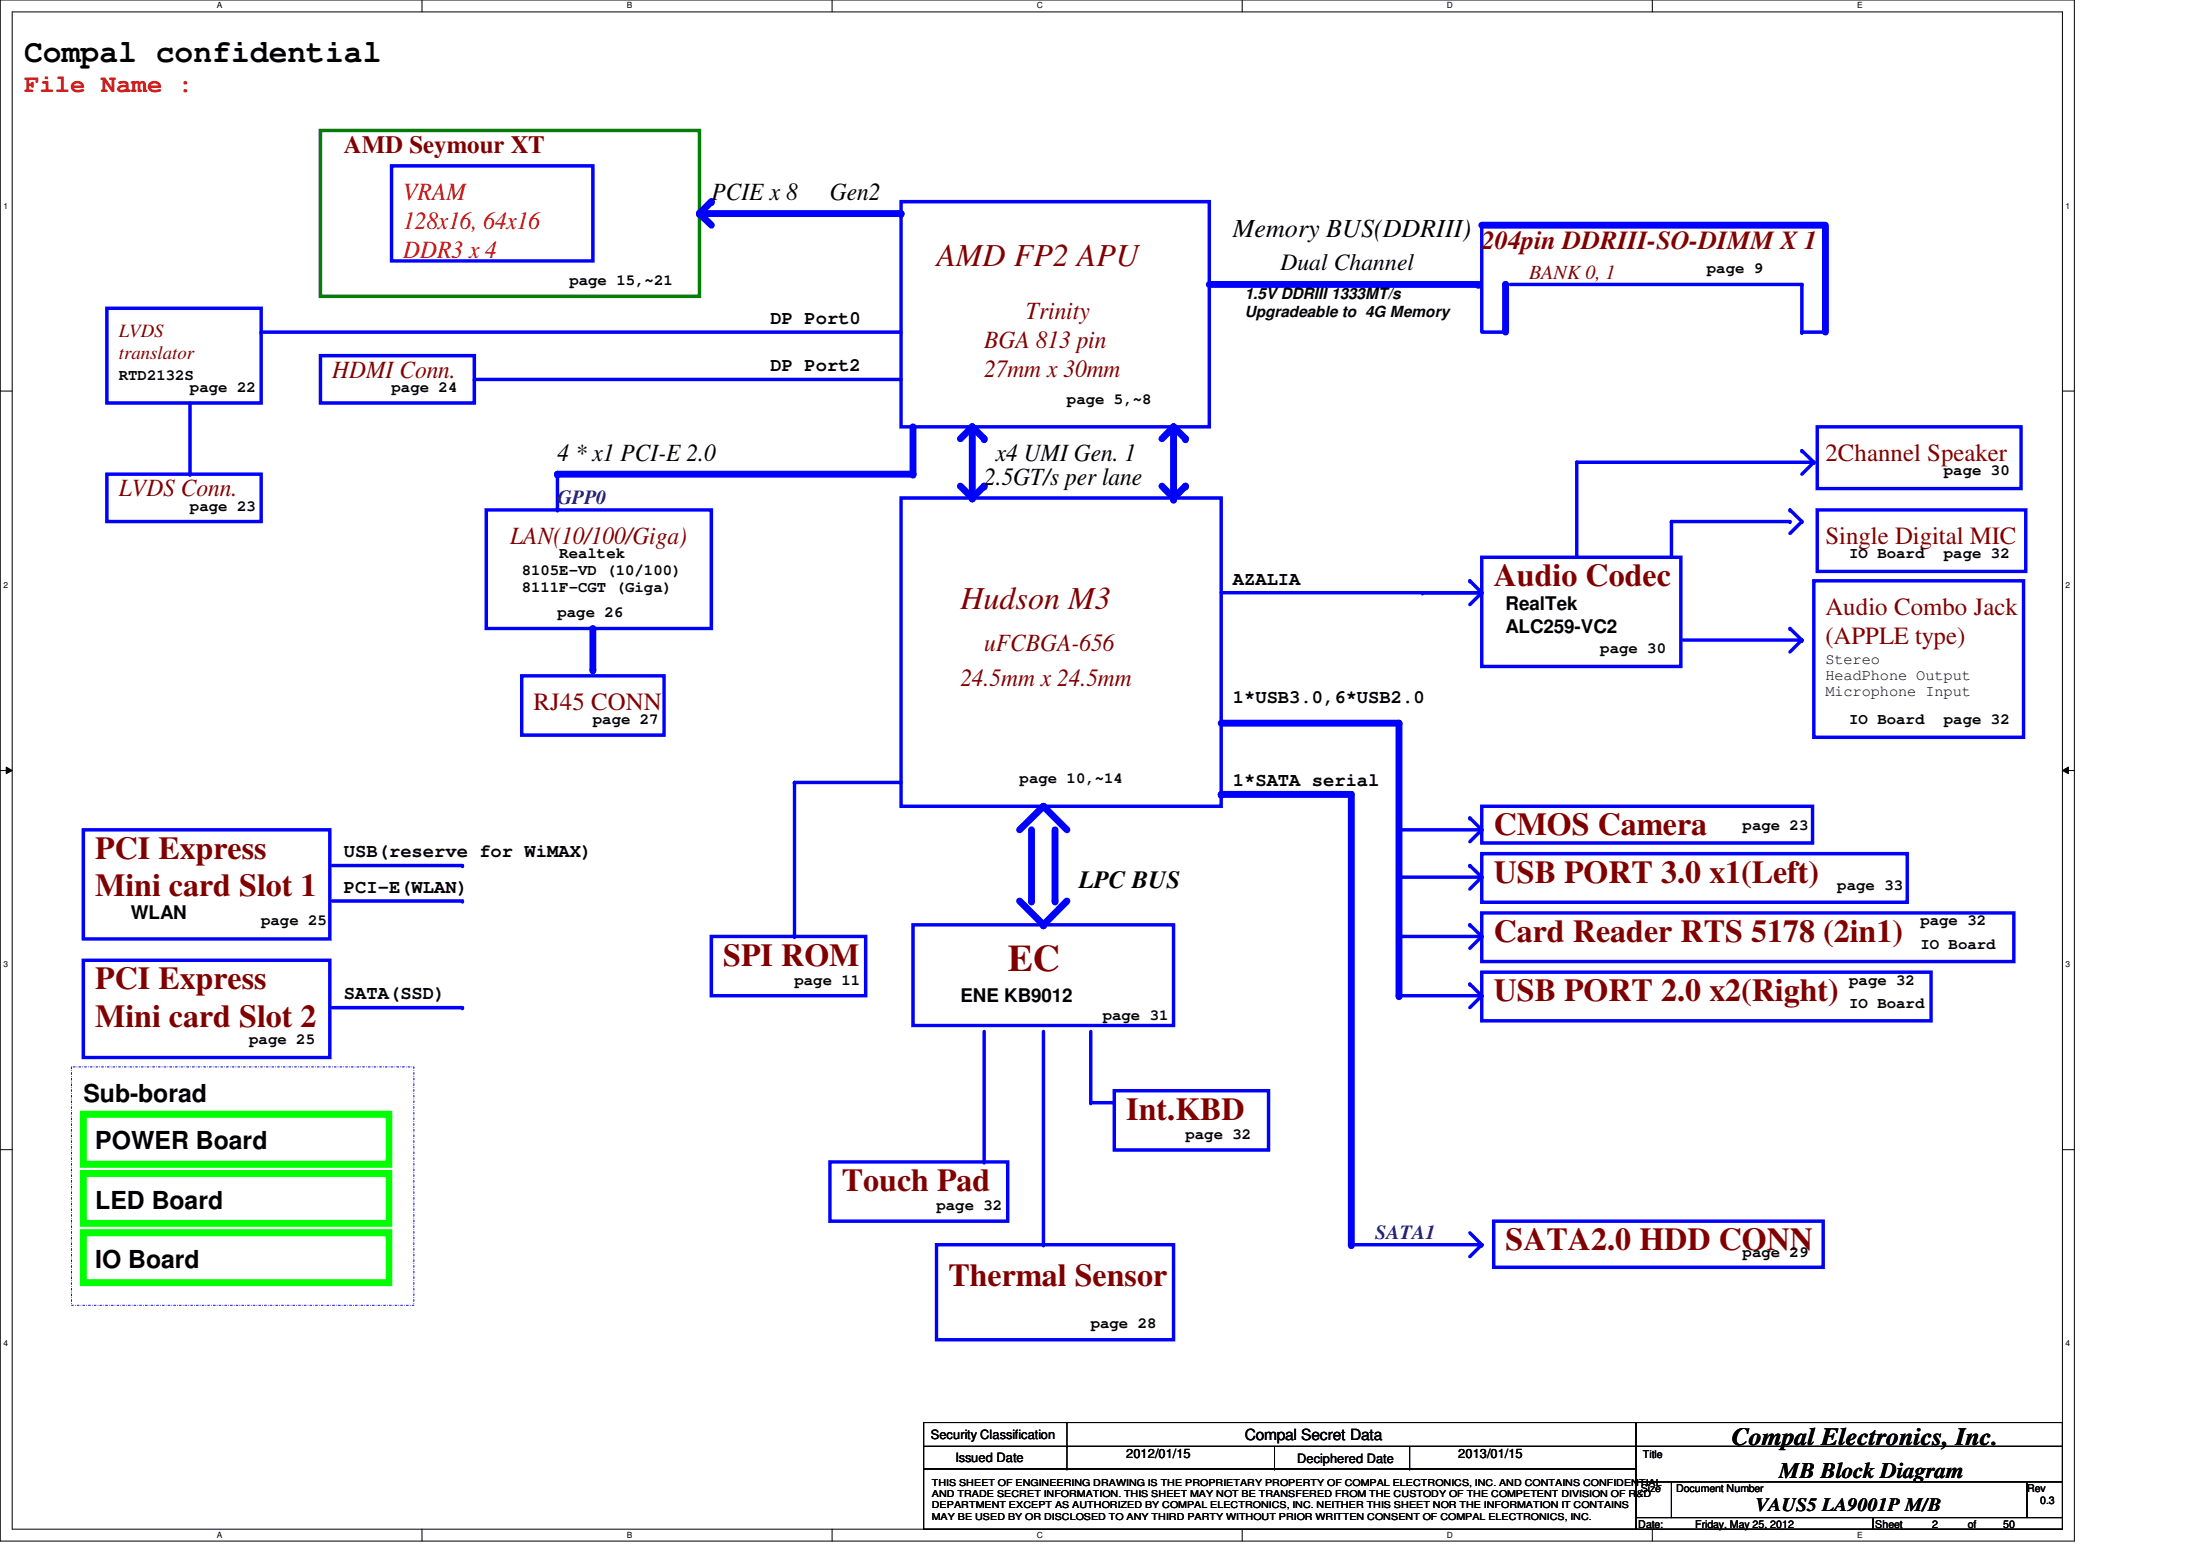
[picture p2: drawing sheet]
<svg xmlns="http://www.w3.org/2000/svg" width="297mm" height="210mm" viewBox="0 0 297 210" stroke-linecap="round" stroke-linejoin="round" font-family="sans-serif">
<path d="M0 0h280.1v208h-280.1zM1.6 1.6h276.9v204.8h-276.9z" fill="none" stroke="#000" stroke-width=".14"/>
<g fill="#fff">
<path d="M29.3 .2h.7v1.2h-.7z"/>
<path d="M29.3 206.6h.7v1.2h-.7z"/>
</g>
<path d="M57 0v1.6M57 206.4v1.6" fill="none" stroke="#000" stroke-width=".14"/>
<g fill="#fff">
<path d="M84.6 .2h.7v1.2h-.7z"/>
<path d="M84.6 206.6h.7v1.2h-.7z"/>
</g>
<path d="M112.3 0v1.6M112.3 206.4v1.6" fill="none" stroke="#000" stroke-width=".14"/>
<g fill="#fff">
<path d="M140 .2h.8v1.2h-.8z"/>
<path d="M140 206.6h.8v1.2h-.8z"/>
</g>
<path d="M167.7 0v1.6M167.7 206.4v1.6" fill="none" stroke="#000" stroke-width=".14"/>
<g fill="#fff">
<path d="M195.4 .2h.7v1.2h-.7z"/>
<path d="M195.4 206.6h.7v1.2h-.7z"/>
</g>
<path d="M223.1 0v1.6M223.1 206.4v1.6" fill="none" stroke="#000" stroke-width=".14"/>
<g fill="#fff">
<path d="M250.7 .2h.8v1.2h-.8z"/>
<path d="M250.7 206.6h.8v1.2h-.8z"/>
<path d="M.5 27.2h.6v1.2h-.6z"/>
<path d="M278.9 27.2h.6v1.2h-.6z"/>
<path d="M.5 78.4h.6v1.1h-.6z"/>
<path d="M278.9 78.4h.6v1.1h-.6z"/>
</g>
<path d="M0 52.8h1.6M278.5 52.8h1.6" fill="none" stroke="#000" stroke-width=".14"/>
<g fill="#fff">
<path d="M.5 129.6h.6v1.2h-.6z"/>
<path d="M278.9 129.6h.6v1.2h-.6z"/>
</g>
<path d="M0 104h1.6M.8 103.5l.8 .5-.8 .4zM278.5 104l.8-.5v.9zM278.5 104h1.6" fill="none" stroke="#000" stroke-width=".14"/>
<path d="M.8 103.5l.8 .5-.8 .4zM278.5 104l.8-.5v.9z" fill="#000"/>
<g fill="#fff">
<path d="M.5 180.8h.6v1.1h-.6z"/>
<path d="M278.9 180.8h.6v1.1h-.6z"/>
</g>
<path d="M0 155.2h1.6M278.5 155.2h1.6" fill="none" stroke="#000" stroke-width=".14"/>
<path d="M212.9 62.4h32" fill="none" stroke="#00f" stroke-width=".47"/>
<circle cx="244.9" cy="62.4" r=".23" fill="#00f"/>
<path d="M244.9 62.4l-1.6 1.6" fill="none" stroke="#00f" stroke-width=".47"/>
<circle cx="244.9" cy="62.4" r=".23" fill="#00f"/>
<path d="M243.3 60.8l1.6 1.6" fill="none" stroke="#00f" stroke-width=".47"/>
<circle cx="243.3" cy="60.8" r=".23" fill="#00f"/>
<path d="M212.9 62.4v12.8" fill="none" stroke="#00f" stroke-width=".47"/>
<circle cx="212.9" cy="62.4" r=".23" fill="#00f"/>
<path d="M200.1 115.2h57.4v6.6h-57.4zM200.1 118.4l-1.6 1.6" fill="none" stroke="#00f" stroke-width=".47"/>
<circle cx="200.1" cy="118.4" r=".23" fill="#00f"/>
<path d="M188.9 118.4h11.2" fill="none" stroke="#00f" stroke-width=".47"/>
<circle cx="200.1" cy="118.4" r=".23" fill="#00f"/>
<path d="M198.5 116.8l1.6 1.6" fill="none" stroke="#00f" stroke-width=".47"/>
<circle cx="198.5" cy="116.8" r=".23" fill="#00f"/>
<path d="M201.7 164.8h44.5v6.3h-44.5z" fill="none" stroke="#00f" stroke-width=".47"/>
<path d="M182.5 107.2v60.8" fill="none" stroke="#00f" stroke-width=".93"/>
<circle cx="182.5" cy="168" r=".47" fill="#00f"/>
<path d="M11.3 129.6h33.2v13.1h-33.2z" fill="none" stroke="#00f" stroke-width=".47"/>
<path d="M158.4 57.6l1.7 1.6" fill="none" stroke="#00f" stroke-width=".93"/>
<circle cx="160.1" cy="59.2" r=".47" fill="#00f"/>
<path d="M243.3 70.4l-1.6 1.6" fill="none" stroke="#00f" stroke-width=".47"/>
<circle cx="243.3" cy="70.4" r=".23" fill="#00f"/>
<path d="M225.7 70.4h16" fill="none" stroke="#00f" stroke-width=".47"/>
<circle cx="241.7" cy="70.4" r=".23" fill="#00f"/>
<path d="M241.7 68.8l1.6 1.6" fill="none" stroke="#00f" stroke-width=".47"/>
<circle cx="241.7" cy="68.8" r=".23" fill="#00f"/>
<path d="M245.4 68.8h28.1v8.3h-28.1zM198.5 132.8l1.6 1.6" fill="none" stroke="#00f" stroke-width=".47"/>
<circle cx="198.5" cy="132.8" r=".23" fill="#00f"/>
<path d="M44.9 136h17.5" fill="none" stroke="#00f" stroke-width=".47"/>
<circle cx="62.4" cy="136" r=".23" fill="#00f"/>
<path d="M158.4 57.6l-1.5 1.6" fill="none" stroke="#00f" stroke-width=".93"/>
<circle cx="158.4" cy="57.6" r=".47" fill="#00f"/>
<path d="M160.1 65.6l-1.7 1.6" fill="none" stroke="#00f" stroke-width=".93"/>
<circle cx="160.1" cy="65.6" r=".47" fill="#00f"/>
<path d="M156.9 65.6l1.5 1.6" fill="none" stroke="#00f" stroke-width=".93"/>
<circle cx="158.4" cy="67.2" r=".47" fill="#00f"/>
<path d="M131.3 57.6l1.6 1.6" fill="none" stroke="#00f" stroke-width=".93"/>
<circle cx="132.9" cy="59.2" r=".47" fill="#00f"/>
<path d="M188.9 134.4h11.2" fill="none" stroke="#00f" stroke-width=".47"/>
<circle cx="200.1" cy="134.4" r=".23" fill="#00f"/>
<path d="M200.1 134.4l-1.6 1.6" fill="none" stroke="#00f" stroke-width=".47"/>
<circle cx="200.1" cy="134.4" r=".23" fill="#00f"/>
<path d="M131.3 57.6l-1.6 1.6" fill="none" stroke="#00f" stroke-width=".93"/>
<circle cx="131.3" cy="57.6" r=".47" fill="#00f"/>
<path d="M132.9 65.6l-1.6 1.6" fill="none" stroke="#00f" stroke-width=".93"/>
<circle cx="132.9" cy="65.6" r=".47" fill="#00f"/>
<path d="M129.7 65.6l1.6 1.6" fill="none" stroke="#00f" stroke-width=".93"/>
<circle cx="131.3" cy="67.2" r=".47" fill="#00f"/>
<path d="M198.5 110.4l1.6 1.6" fill="none" stroke="#00f" stroke-width=".47"/>
<circle cx="198.5" cy="110.4" r=".23" fill="#00f"/>
<path d="M200.1 112l-1.6 1.6" fill="none" stroke="#00f" stroke-width=".47"/>
<circle cx="200.1" cy="112" r=".23" fill="#00f"/>
<path d="M188.9 112h11.2" fill="none" stroke="#00f" stroke-width=".47"/>
<circle cx="200.1" cy="112" r=".23" fill="#00f"/>
<path d="M198.5 78.4l1.6 1.6M200.1 75.2h26.8v14.8h-26.8zM200.1 108.8h44.6v5h-44.6z" fill="none" stroke="#00f" stroke-width=".47"/>
<circle cx="198.5" cy="78.4" r=".23" fill="#00f"/>
<path d="M200.1 80l-1.6 1.6" fill="none" stroke="#00f" stroke-width=".47"/>
<circle cx="200.1" cy="80" r=".23" fill="#00f"/>
<path d="M245.4 57.6h27.5v8.4h-27.5zM192.1 80h8" fill="none" stroke="#00f" stroke-width=".47"/>
<circle cx="192.1" cy="80" r=".23" fill="#00f"/>
<path d="M164.9 107.2h17.6" fill="none" stroke="#00f" stroke-width=".93"/>
<circle cx="164.9" cy="107.2" r=".47" fill="#00f"/>
<path d="M164.9 97.6h24" fill="none" stroke="#00f" stroke-width=".93"/>
<circle cx="188.9" cy="97.6" r=".47" fill="#00f"/>
<path d="M188.9 97.6v36.8" fill="none" stroke="#00f" stroke-width=".93"/>
<circle cx="188.9" cy="134.4" r=".47" fill="#00f"/>
<path d="M164.9 80h35.2" fill="none" stroke="#00f" stroke-width=".47"/>
<circle cx="200.1" cy="80" r=".23" fill="#00f"/>
<path d="M244.9 78.4h28.3v21.1h-28.3zM243.3 86.4l-1.6 1.6M200.1 131.2h60.6v6.6h-60.6z" fill="none" stroke="#00f" stroke-width=".47"/>
<circle cx="243.3" cy="86.4" r=".23" fill="#00f"/>
<path d="M227.3 86.4h16" fill="none" stroke="#00f" stroke-width=".47"/>
<circle cx="243.3" cy="86.4" r=".23" fill="#00f"/>
<path d="M241.7 84.8l1.6 1.6" fill="none" stroke="#00f" stroke-width=".47"/>
<circle cx="241.7" cy="84.8" r=".23" fill="#00f"/>
<path d="M200.1 168l-1.6 1.6" fill="none" stroke="#00f" stroke-width=".47"/>
<circle cx="200.1" cy="168" r=".23" fill="#00f"/>
<path d="M182.5 168h17.6" fill="none" stroke="#00f" stroke-width=".47"/>
<circle cx="200.1" cy="168" r=".23" fill="#00f"/>
<path d="M198.5 166.4l1.6 1.6" fill="none" stroke="#00f" stroke-width=".47"/>
<circle cx="200.1" cy="168" r=".23" fill="#00f"/>
<path d="M123.3 57.6v6.4" fill="none" stroke="#00f" stroke-width=".93"/>
<circle cx="123.3" cy="64" r=".47" fill="#00f"/>
<path d="M75.3 64h48" fill="none" stroke="#00f" stroke-width=".93"/>
<circle cx="75.3" cy="64" r=".47" fill="#00f"/>
<path d="M75.3 64v4.8" fill="none" stroke="#00f" stroke-width=".47"/>
<circle cx="75.3" cy="68.8" r=".23" fill="#00f"/>
<path d="M65.7 68.8h30.4v16h-30.4z" fill="none" stroke="#00f" stroke-width=".47"/>
<path d="M142.4 112v9.6" fill="none" stroke="#00f" stroke-width=".93"/>
<circle cx="142.4" cy="121.6" r=".47" fill="#00f"/>
<path d="M139.3 112v9.6" fill="none" stroke="#00f" stroke-width=".93"/>
<circle cx="139.3" cy="121.6" r=".47" fill="#00f"/>
<path d="M140.9 108.8l-3.2 3.2" fill="none" stroke="#00f" stroke-width=".93"/>
<circle cx="140.9" cy="108.8" r=".47" fill="#00f"/>
<path d="M140.9 108.8l3.2 3.2" fill="none" stroke="#00f" stroke-width=".93"/>
<circle cx="140.9" cy="108.8" r=".47" fill="#00f"/>
<path d="M137.7 121.6l3.2 3.2" fill="none" stroke="#00f" stroke-width=".93"/>
<circle cx="140.9" cy="124.8" r=".47" fill="#00f"/>
<path d="M144.1 121.6l-3.2 3.2" fill="none" stroke="#00f" stroke-width=".93"/>
<circle cx="140.9" cy="124.8" r=".47" fill="#00f"/>
<path d="M132.9 139.2v17.6M112.1 156.8h24v8h-24zM150.4 147.2h20.9v8h-20.9z" fill="none" stroke="#00f" stroke-width=".47"/>
<circle cx="132.9" cy="156.8" r=".23" fill="#00f"/>
<path d="M147.3 148.8h3.1" fill="none" stroke="#00f" stroke-width=".47"/>
<circle cx="150.4" cy="148.8" r=".23" fill="#00f"/>
<path d="M123.3 124.8h35.1v13.6h-35.1zM147.3 139.2v9.6" fill="none" stroke="#00f" stroke-width=".47"/>
<circle cx="147.3" cy="148.8" r=".23" fill="#00f"/>
<path d="M140.9 139.2v28.8" fill="none" stroke="#00f" stroke-width=".47"/>
<circle cx="140.9" cy="168" r=".23" fill="#00f"/>
<path d="M11.3 112h33.2v14.7h-33.2zM44.9 121.6h17.5M126.4 168h32v12.8h-32z" fill="none" stroke="#00f" stroke-width=".47"/>
<circle cx="62.4" cy="121.6" r=".23" fill="#00f"/>
<path d="M44.9 116.8h17.5" fill="none" stroke="#00f" stroke-width=".47"/>
<circle cx="62.4" cy="116.8" r=".23" fill="#00f"/>
<path d="M131.3 57.6v9.6" fill="none" stroke="#00f" stroke-width=".93"/>
<circle cx="131.3" cy="67.2" r=".47" fill="#00f"/>
<path d="M158.4 57.6v9.8" fill="none" stroke="#00f" stroke-width=".93"/>
<circle cx="158.4" cy="67.4" r=".47" fill="#00f"/>
<path d="M121.7 27.2h41.6v30.4h-41.6zM121.7 67.2h43.2v41.6h-43.2z" fill="none" stroke="#00f" stroke-width=".47"/>
<path d="M163.3 38.4h36.3" fill="none" stroke="#00f" stroke-width=".93"/>
<circle cx="199.6" cy="38.4" r=".47" fill="#00f"/>
<path d="M43.3 17.6h51.1v22.4h-51.1z" fill="none" stroke="#008000" stroke-width=".47"/>
<path d="M52.9 22.4h27.1v12.8h-27.1zM200.1 30.4v14.4h3.2M243.3 44.8h3.2" fill="none" stroke="#00f" stroke-width=".47"/>
<path d="M200.1 30.4h46.4v14.4" fill="none" stroke="#00f" stroke-width=".93"/>
<circle cx="243.3" cy="44.8" r=".23" fill="#00f"/>
<path d="M203.3 38.4v6.4" fill="none" stroke="#00f" stroke-width=".93"/>
<circle cx="203.3" cy="38.4" r=".47" fill="#00f"/>
<path d="M243.3 38.4v6.4" fill="none" stroke="#00f" stroke-width=".47"/>
<circle cx="243.3" cy="44.8" r=".23" fill="#00f"/>
<path d="M203.9 38.4h39.4" fill="none" stroke="#00f" stroke-width=".47"/>
<circle cx="243.3" cy="38.4" r=".23" fill="#00f"/>
<path d="M107.3 105.6h14.4" fill="none" stroke="#00f" stroke-width=".47"/>
<circle cx="107.3" cy="105.6" r=".23" fill="#00f"/>
<path d="M107.3 105.6v20.8" fill="none" stroke="#00f" stroke-width=".47"/>
<circle cx="107.3" cy="126.4" r=".23" fill="#00f"/>
<path d="M70.4 91.2h19.3v8h-19.3zM96.1 126.4h20.8v8h-20.8z" fill="none" stroke="#00f" stroke-width=".47"/>
<path d="M80 84.8v5.6" fill="none" stroke="#00f" stroke-width=".93"/>
<circle cx="80" cy="90.4" r=".47" fill="#00f"/>
<path d="M11.3 158.4h41.2v6.7h-41.2zM11.3 150.4h41.2v6.7h-41.2zM11.3 166.4h41.2v6.7h-41.2z" fill="none" stroke="#0f0" stroke-width=".93"/>
<path d="M9.6 144h46.3v32.2h-46.3z" fill="none" stroke="#00f" stroke-width=".14" stroke-dasharray=".3 .3 0 .3"/>
<path d="M94.4 28.8h27.3" fill="none" stroke="#00f" stroke-width=".93"/>
<circle cx="121.7" cy="28.8" r=".47" fill="#00f"/>
<path d="M96.1 27.2l-1.7 1.6" fill="none" stroke="#00f" stroke-width=".93"/>
<circle cx="96.1" cy="27.2" r=".47" fill="#00f"/>
<path d="M94.4 28.8l1.7 1.6" fill="none" stroke="#00f" stroke-width=".93"/>
<circle cx="94.4" cy="28.8" r=".47" fill="#00f"/>
<path d="M35.3 44.8h86.4M14.4 64h20.9v6.4h-20.9z" fill="none" stroke="#00f" stroke-width=".47"/>
<circle cx="35.3" cy="44.8" r=".23" fill="#00f"/>
<path d="M14.4 41.6h20.9v12.8h-20.9zM25.7 54.4v9.6" fill="none" stroke="#00f" stroke-width=".47"/>
<circle cx="25.7" cy="64" r=".23" fill="#00f"/>
<path d="M64 51.2h57.7" fill="none" stroke="#00f" stroke-width=".47"/>
<circle cx="64" cy="51.2" r=".23" fill="#00f"/>
<path d="M43.3 48h20.7v6.4h-20.7zM225.7 70.4v4.8" fill="none" stroke="#00f" stroke-width=".47"/>
<circle cx="225.7" cy="70.4" r=".23" fill="#00f"/>
<path d="M200.1 123.2h71.8v6.6h-71.8zM200.1 126.4l-1.6 1.6" fill="none" stroke="#00f" stroke-width=".47"/>
<circle cx="200.1" cy="126.4" r=".23" fill="#00f"/>
<path d="M188.9 126.4h11.2" fill="none" stroke="#00f" stroke-width=".47"/>
<circle cx="200.1" cy="126.4" r=".23" fill="#00f"/>
<path d="M198.5 124.8l1.6 1.6" fill="none" stroke="#00f" stroke-width=".47"/>
<circle cx="198.5" cy="124.8" r=".23" fill="#00f"/>
<g fill="none" stroke="#000" stroke-width=".14">
<path d="M124.7 192h96.2v3.2h-96.2zM124.7 195.2h96.2v3.1h-96.2zM124.7 198.3h96.2v8.1h-96.2zM144.1 195.2h.1M144.1 198.3h.1M144.1 192v6.3M172.1 198.3h.1M172.1 195.2v3.1M190.3 198.3h.1M190.3 195.2v3.1M220.9 192h57.6v3.2h-57.6zM220.9 195.2h57.6v4.8h-57.6z"/>
<path d="M220.9 200h4.8v4.9h-4.8zM220.9 204.9h32v1.5h-32zM225.7 200h48v4.9h-48zM252.9 204.9h25.6v1.5h-25.6zM273.7 200h4.8v4.9h-4.8z"/>
</g>
<text font-size="5.1" fill="#800000" x="136.1" y="131">EC</text>
<text font-size="4.3" x="3.3" y="8.4">Compal confidential</text>
<g font-size="4.3" fill="#800000">
<text x="126.4" y="35.9">AMD FP2 APU</text>
<text x="129.7" y="82.3">Hudson M3</text>
<text x="201.7" y="79.2">Audio Codec</text>
<text x="201.7" y="112.8">CMOS Camera</text>
<text x="12.9" y="116">PCI Express</text>
<text x="201.7" y="119.2">USB PORT 3.0 x1(Left)</text>
<text x="12.9" y="121">Mini card Slot 1</text>
<text x="97.7" y="130.3">SPI ROM</text>
<text x="201.7" y="127.2">Card Reader RTS 5178 (2in1)</text>
<text x="12.9" y="133.6">PCI Express</text>
<text x="201.7" y="135.2">USB PORT 2.0 x2(Right)</text>
<text x="12.9" y="138.6">Mini card Slot 2</text>
<text x="152.1" y="151.2">Int.KBD</text>
<text x="113.7" y="160.8">Touch Pad</text>
<text x="128.1" y="173.6">Thermal Sensor</text>
<text x="203.3" y="168.8">SATA2.0 HDD CONN</text>
</g>
<text font-size="3.5" x="166.5" y="32">Memory BUS(DDRIII)</text>
<text font-size="3.5" fill="#800000" x="200.1" y="33.6">204pin DDRIII-SO-DIMM X 1</text>
<g font-size="3.3" fill="#f00">
<text x="3.3" y="12.4">File Name :</text>
<text x="54.4" y="27">VRAM</text>
<text x="54.4" y="30.9">128x16, 64x16</text>
<text x="54.4" y="34.9">DDR3 x 4</text>
</g>
<g font-size="3.3" fill="#800000">
<text x="46.4" y="20.7">AMD Seymour XT</text>
<text x="132.9" y="46.9">BGA 813 pin</text>
<text x="138.5" y="43">Trinity</text>
<text x="44.9" y="51">HDMI Conn.</text>
<text x="132.9" y="50.9">27mm x 30mm</text>
<text x="246.5" y="62.2">2Channel Speaker</text>
<text x="16" y="67">LVDS Conn.</text>
<text x="68.9" y="73.4">LAN(10/100/Giga)</text>
<text x="246.5" y="73.4">Single Digital MIC</text>
<text x="246.5" y="83">Audio Combo Jack</text>
<text x="132.9" y="87.8">uFCBGA-656</text>
<text x="246.5" y="87">(APPLE type)</text>
<text x="72" y="95.8">RJ45 CONN</text>
<text x="129.7" y="92.6">24.5mm x 24.5mm</text>
</g>
<g font-size="3.3">
<text x="96.1" y="27">PCIE x 8</text>
<text x="112.1" y="27">Gen2</text>
<text x="75.3" y="62.2">4 * x1 PCI-E 2.0</text>
<text x="132.9" y="65.4">2.5GT/s per lane</text>
<text x="134.4" y="62.2">x4 UMI Gen. 1</text>
<text x="145.7" y="119.9">LPC BUS</text>
<text x="11.3" y="148.8">Sub-borad</text>
<text x="12.9" y="155.2">POWER Board</text>
<text x="12.9" y="163.2">LED Board</text>
<text x="12.9" y="171.2">IO Board</text>
<text x="233.8" y="195.1">Compal Electronics, Inc.</text>
</g>
<text font-size="3.2" x="172.9" y="36.4">Dual Channel</text>
<text font-size="3" x="240.2" y="199.6">MB Block Diagram</text>
<text font-size="2.7" fill="#800000" x="206.5" y="37.7">BANK 0, 1</text>
<g font-size="2.7" fill="#400080">
<text x="75.3" y="68.1">GPP0</text>
<text x="185.7" y="167.3">SATA1</text>
</g>
<g font-size="2.5" fill="#800000">
<text x="16" y="45.5">LVDS</text>
<text x="16" y="48.5">translator</text>
</g>
<g font-size="2.5">
<text x="104.1" y="43.7">DP Port0</text>
<text x="104.1" y="50.1">DP Port2</text>
<text x="166.5" y="78.9">AZALIA</text>
<text x="203.3" y="82.4">RealTek</text>
<text x="203.3" y="85.4">ALC259-VC2</text>
<text x="166.5" y="94.9">1*USB3.0,6*USB2.0</text>
<text x="166.5" y="106.1">1*SATA serial</text>
<text x="46.4" y="115.7">USB(reserve for WiMAX)</text>
<text x="17.6" y="124">WLAN</text>
<text x="46.4" y="120.5">PCI-E(WLAN)</text>
<text x="46.4" y="134.9">SATA(SSD)</text>
<text x="129.7" y="135.2">ENE KB9012</text>
<text x="237" y="203.9">VAUS5 LA9001P M/B</text>
</g>
<g font-size="2.1">
<text x="76.9" y="38.5">page 15,~21</text>
<text x="168.1" y="40.3">1.5V DDRIII 1333MT/s</text>
<text x="230.5" y="36.9">page 9</text>
<text x="168.1" y="42.8">Upgradeable to 4G Memory</text>
<text x="16" y="51.3">RTD2132S</text>
<text x="25.7" y="52.9">page 22</text>
<text x="52.9" y="52.9">page 24</text>
<text x="144.1" y="54.5">page 5,~8</text>
<text x="262.5" y="64.1">page 30</text>
<text x="25.7" y="68.9">page 23</text>
<text x="70.4" y="77.6">8105E-VD (10/100)</text>
<text x="75.5" y="75.3">Realtek</text>
<text x="249.7" y="75.3">IO Board</text>
<text x="262.5" y="75.3">page 32</text>
<text x="70.4" y="80">8111F-CGT (Giga)</text>
<text x="75.3" y="83.3">page 26</text>
<text x="216.1" y="88.1">page 30</text>
<text x="246.5" y="89.6">Stereo</text>
<text x="246.5" y="91.8">HeadPhone Output</text>
<text x="246.5" y="93.9">Microphone Input</text>
<text x="80" y="97.7">page 27</text>
<text x="249.7" y="97.7">IO Board</text>
<text x="262.5" y="97.7">page 32</text>
<text x="137.7" y="105.7">page 10,~14</text>
<text x="235.3" y="112.1">page 23</text>
<text x="35.3" y="124.9">page 25</text>
<text x="248.1" y="120.1">page 33</text>
<text x="259.3" y="124.9">page 32</text>
<text x="259.3" y="128.1">IO Board</text>
<text x="107.3" y="132.9">page 11</text>
<text x="148.9" y="137.7">page 31</text>
<text x="249.7" y="136.1">IO Board</text>
<text x="249.7" y="132.9">page 32</text>
<text x="33.7" y="140.9">page 25</text>
<text x="160.1" y="153.7">page 32</text>
<text x="126.4" y="163.3">page 32</text>
<text x="235.3" y="169.7">page 29</text>
<text x="147.3" y="179.3">page 28</text>
<text x="168.1" y="194.4">Compal Secret Data</text>
</g>
<g font-size="1.7">
<text x="125.7" y="194.3">Security Classification</text>
<text x="129" y="197.3">Issued Date</text>
<text x="152.1" y="196.8">2012/01/15</text>
<text x="175.1" y="197.5">Deciphered Date</text>
<text x="196.9" y="196.8">2013/01/15</text>
</g>
<g font-size="1.4">
<text x="221.8" y="196.8">Title</text>
<text x="221.5" y="201.4">Size</text>
<text x="226.3" y="201.4">Document Number</text>
<text x="273.7" y="201.4">Rev</text>
<text x="275.5" y="203">0.3</text>
<text x="221.2" y="206.2">Date:</text>
<text x="228.9" y="206.2">Friday, May 25, 2012</text>
<text x="253.2" y="206.2">Sheet</text>
<text x="260.9" y="206.2">2</text>
<text x="265.7" y="206.2">of</text>
<text x="270.5" y="206.2">50</text>
</g>
<g font-size="1.3">
<text x="125.8" y="200.6">THIS SHEET OF ENGINEERING DRAWING IS THE PROPRIETARY PROPERTY OF COMPAL ELECTRONICS, INC. AND CONTAINS CONFIDENTIAL</text>
<text x="125.8" y="202.1">AND TRADE SECRET INFORMATION. THIS SHEET MAY NOT BE TRANSFERED FROM THE CUSTODY OF THE COMPETENT DIVISION OF R&amp;D</text>
<text x="125.8" y="203.6">DEPARTMENT EXCEPT AS AUTHORIZED BY COMPAL ELECTRONICS, INC. NEITHER THIS SHEET NOR THE INFORMATION IT CONTAINS</text>
<text x="125.8" y="205.1">MAY BE USED BY OR DISCLOSED TO ANY THIRD PARTY WITHOUT PRIOR WRITTEN CONSENT OF COMPAL ELECTRONICS, INC.</text>
</g>
<g font-size="1.1">
<text x="29.3" y="1.1">A</text>
<text x="84.6" y="1.1">B</text>
<text x="140" y="1.1">C</text>
<text x="195.4" y="1.1">D</text>
<text x="250.7" y="1.1">E</text>
<text x=".5" y="28.2">1</text>
<text x="278.9" y="28.2">1</text>
<text x=".5" y="79.3">2</text>
<text x="278.9" y="79.3">2</text>
<text x=".5" y="130.6">3</text>
<text x="278.9" y="130.6">3</text>
<text x=".5" y="181.7">4</text>
<text x="278.9" y="181.7">4</text>
<text x="29.3" y="207.6">A</text>
<text x="84.6" y="207.6">B</text>
<text x="140" y="207.6">C</text>
<text x="195.4" y="207.6">D</text>
<text x="250.7" y="207.6">E</text>
</g>
</svg>
